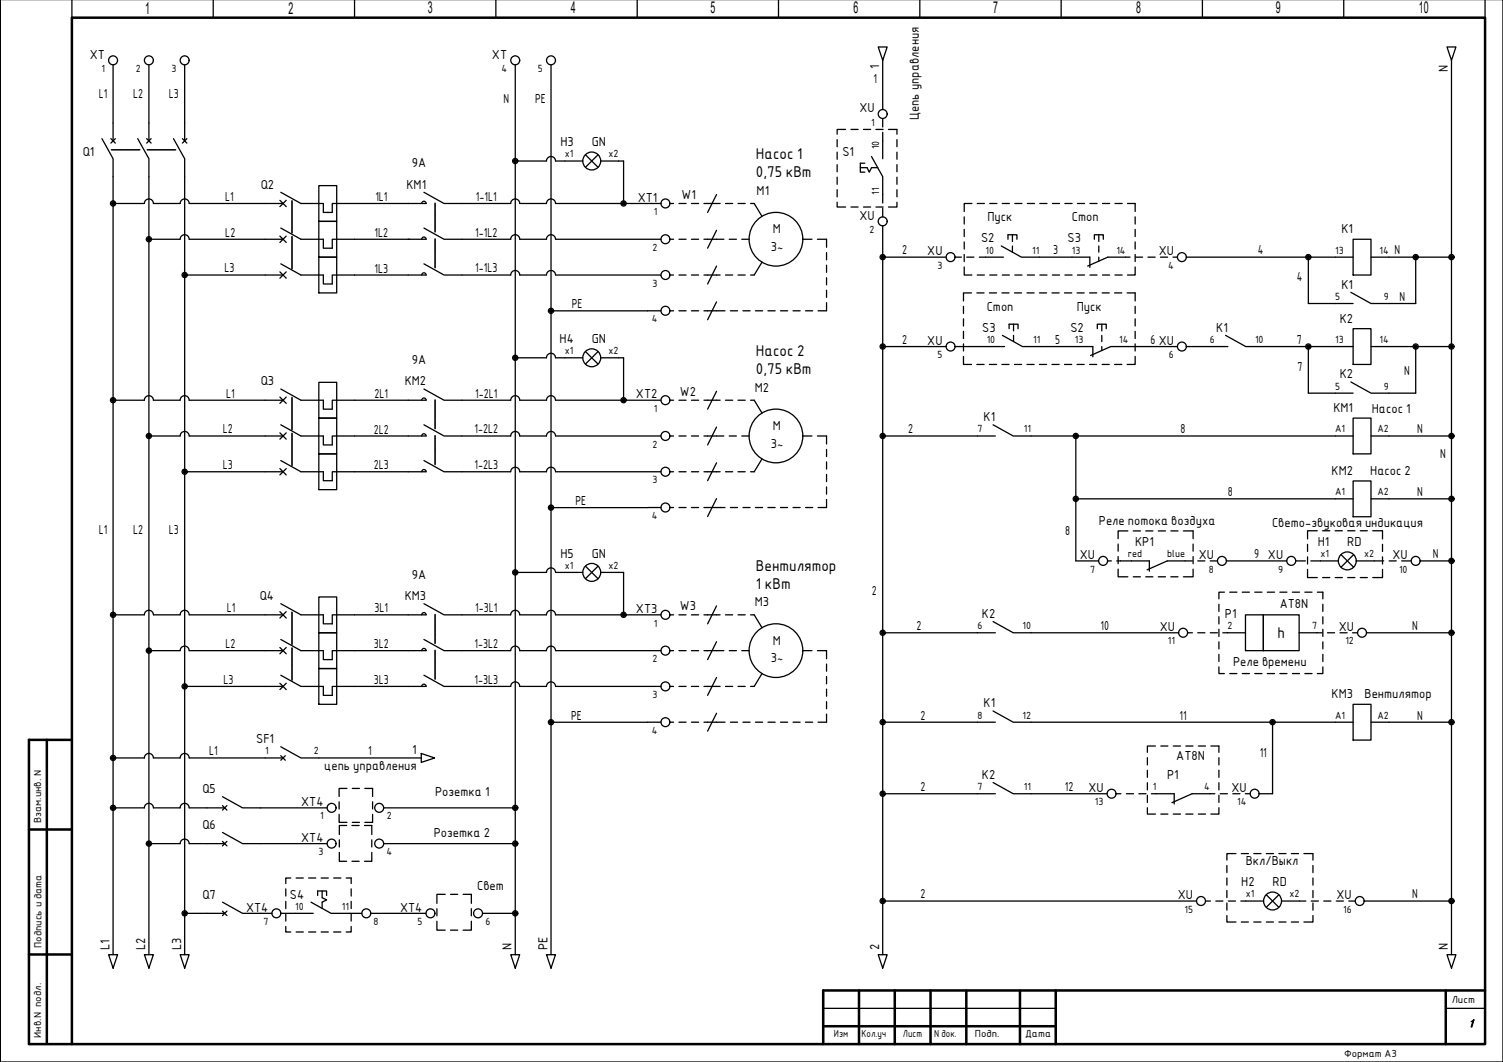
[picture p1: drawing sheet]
<svg xmlns="http://www.w3.org/2000/svg" width="297mm" height="210mm" viewBox="0 0 297 210" stroke-linecap="round" stroke-linejoin="round" font-family="sans-serif">
<!-- layer: 0 -->
<path d="M14.2 0v3.5M42.1 0v3.5M70.1 0v3.5M98 0v3.5M125.9 0v3.5M153.9 0v3.5M181.8 0v3.5M209.7 0v3.5M237.6 0v3.5M265.6 0v3.5M293.5 0v3.5" fill="none" stroke="#000" stroke-width=".25"/>
<!-- layer: 100 -->
<g fill="none" stroke="#000" stroke-width=".5">
<path d="M9.3 146.2v60.1M14.2 146.2h-8.5v60.1M5.7 163.9h8.5M5.7 188.7h8.5M169.8 195.8v10.6M176.8 195.8v10.6M183.9 195.8v10.6M191 195.8v10.6M201.6 195.8v10.6M208.6 195.8v10.6M285.7 195.8v10.6M293.5 195.8h-130.8v10.6"/>
<path d="M5.7 206.4h287.8v-202.9h-279.3v202.9M162.7 202.8h45.9"/>
</g>
<path d="M162.7 199.3h45.9M285.7 199.3h7.8" fill="none" stroke="#000" stroke-width=".25"/>
<!-- layer: SYMS -->
<g fill="none" stroke="#000" stroke-width=".25">
<path d="M297 -.1v210h-296.9v-210M173.6 9.3h1.7l-.8 2.6zM286 9.3h1.7l-.8 2.6zM20.1 27.4l2.2 4v3.5M21.9 27.4l.9 .9M22.3 24.3v3.5M22.8 27.4l-.9 .9M27.2 27.4l2.2 4v3.5M29 27.4l.9 .9M29.4 24.3v3.5M29.9 27.4l-.9 .9M34.3 27.4l2.2 4v3.5"/>
<path d="M36.1 27.4l.8 .9M36.5 24.3v3.5M36.9 27.4l-.8 .9M55.3 39.6l1.3 1.2M55.5 38l4 2.2h4.4v1.8h1.8v-1.8h4.4M56.6 39.6l-1.3 1.2M63 36.7h3.5v7.1h-3.5zM83.8 38l4 2.2h3.5M111.6 31.8h3.6M115.7 30.6l2.5 2.5M118.2 30.6l-2.5 2.5M118.7 31.8h3.6"/>
<path d="M141.6 38.5l-1.8 3.5M165.4 40v.9h1.7M165.4 27.6v1.4M165.4 30.1v1.4M165.4 32.5v1.5M165.4 35v1.4M165.4 37.5v1.4M167.1 25.6h-1.7v.9M168.2 25.6h1.4M170 33.1h1.4l.4 .9 .4-.9h1.3M170.7 25.6h1.4M170.9 32.3h-.9v1.7h.9"/>
<path d="M172.2 30.9l2.3 4v3.6M173.1 25.6h1.4M174.5 27.8v3.6M175.6 25.6h1.7v.9M177.3 40v.9h-1.7M177.3 27.6v1.4M177.3 30.1v1.4M177.3 32.5v1.5M177.3 35v1.4M177.3 37.5v1.4M52.4 40.2h3.5M52.4 47.3h3.5"/>
<path d="M52.4 54.4h3.5M55.3 46.7l1.3 1.2M55.3 53.7l1.3 1.3M55.5 45.1l4 2.2h4.4v1.8h1.8v-1.8h4.4M55.5 52.1l4 2.3h4.4v1.7h1.8v-1.7h4.4M56.6 46.7l-1.3 1.2M56.6 53.7l-1.3 1.3M63 43.8h3.5v7h-3.5zM63 50.8h3.5v7.1h-3.5zM83.3 40.2a.44 .44 0 0 1 .5-.4 .44 .44 0 0 1 .4 .4h-3.5M83.3 47.3a.44 .44 0 0 1 .5-.5 .44 .44 0 0 1 .4 .5h-3.5M83.3 54.4a.44 .44 0 0 1 .5-.5 .44 .44 0 0 1 .4 .5h-3.5"/>
<path d="M83.8 45.1l4 2.2h3.5M83.8 52.1l4 2.3h3.5M139.8 40.2h1.8M139.8 47.3h1.8M139.8 54.4h1.8M141.6 45.5l-1.8 3.6M141.6 52.6l-1.8 3.5M141.6 59.7l-1.8 3.5M168.2 40.9h1.4M170.7 40.9h1.4M173.1 40.9h1.4M190.6 52.8v1.6h1.5"/>
<path d="M190.6 42.9v1.4M190.6 45.3v1.5M190.6 47.8v1.4M190.6 50.3v1.4M192 57.9h-1.6v1.6M192.1 40.2h-1.5v1.6M193.1 57.9h1.4M193.1 40.2h1.4M193.1 54.4h1.4M194.8 50.8h3.5M195.5 57.9h1.5M195.6 40.2h1.4"/>
<path d="M195.6 54.4h1.4M197.9 48.6l4 2.2h3.5M198 57.9h1.4M198.1 40.2h1.4M198.1 54.4h1.4M199.2 47.3v-.9h1.8v.9M200.1 46.4v1.3M200.1 48.6v1.2M200.5 57.9h1.4M200.6 40.2h1.4M200.6 54.4h1.4M203 57.9h1.4"/>
<path d="M203 40.2h1.4M203 54.4h1.4M205.4 57.9h1.4M205.5 40.2h1.4M205.5 54.4h1.4M207.9 57.9h1.4M208 40.2h1.4M208 54.4h1.4M210.4 57.9h1.4M210.5 40.2h1.4M210.5 54.4h1.4M211.9 50.8h3.5v2"/>
<path d="M212.9 57.9h1.4M212.9 40.2h1.4M212.9 54.4h1.4M215.3 57.9h1.4M215.4 40.2h1.4M215.4 54.4h1.4M216.3 47.3v-.9h1.7v.9M217.2 46.4v1.3M217.2 48.6v1.2M217.2 50.8v.8M217.8 57.9h1.4M217.9 40.2h1.4"/>
<path d="M217.9 54.4h1.4M220.3 57.9h1.4M220.4 40.2h1.4M220.4 54.4h1.4M222.5 50.8h-3.6l-3.9 1.8M222.8 57.9h1.5v1.6M222.8 40.2h1.5v1.6M224.3 52.8v1.6h-1.5M224.3 42.9v1.4M224.3 45.3v1.5M224.3 47.8v1.4M224.3 50.3v1.4"/>
<path d="M263.9 50.8h3.5M263.9 60h3.5M267 57.8l4 2.2h3.5M267.4 47.3h3.6v7.1h-3.6zM271 50.8h3.5M52.4 79.1h3.5M55.3 78.5l1.3 1.2M55.5 76.9l4 2.2h4.4v1.8h1.8v-1.8h4.4M56.6 78.5l-1.3 1.2M63 75.6h3.5v7h-3.5zM83.3 79.1a.44 .44 0 0 1 .5-.4 .44 .44 0 0 1 .4 .4h-3.5M83.8 76.9l4 2.2h3.5"/>
<path d="M111.6 70.7h3.6M115.7 69.5l2.5 2.5M118.2 69.5l-2.5 2.5M118.7 70.7h3.6M139.8 79.1h1.8M139.8 61.4h1.8M141.6 77.3l-1.8 3.6M190.4 70.4v1.6h1.6M190.4 60.5v1.5M190.4 63v1.4M190.4 65.5v1.4M190.4 68v1.4"/>
<path d="M193.1 72h1.4M195 68.5h3.5M195.5 72h1.5M198 72h1.4M198.1 66.3l4 2.2h3.5M199.4 65v-.9h1.8v.9M200.3 64.1v1.3M200.3 66.3v1.2M200.5 72h1.4M203 72h1.4M205.4 72h1.4M207.9 72h1.4"/>
<path d="M210.4 72h1.4M212.4 68.5h3.6v2M212.9 72h1.4M215.3 72h1.4M216.9 65v-.9h1.7v.9M217.7 64.1v1.3M217.7 66.3v1.2M217.7 68.5v.8M217.8 72h1.4M220.3 72h1.4M223.1 68.5h-3.6l-4 1.8M224.3 70.4v1.6h-1.5"/>
<path d="M224.3 60.5v1.5M224.3 63v1.4M224.3 65.5v1.4M224.3 68v1.4M239.1 68.5h3.6M242.2 66.3l4 2.2h3.5M263.9 68.5h3.5M263.9 77.7h3.5M267 75.5l4 2.2h3.5M267.4 65h3.6v7h-3.6zM271 68.5h3.5M52.4 86.2h3.5"/>
<path d="M52.4 93.2h3.5M55.3 85.5l1.3 1.3M55.3 92.6l1.3 1.3M55.5 84l4 2.2h4.4v1.7h1.8v-1.7h4.4M55.5 91l4 2.2h4.4v1.8h1.8v-1.8h4.4M56.6 85.5l-1.3 1.3M56.6 92.6l-1.3 1.3M63 82.6h3.5v7.1h-3.5zM63 89.7h3.5v7.1h-3.5zM83.3 86.2a.44 .44 0 0 1 .5-.5 .44 .44 0 0 1 .4 .5h-3.5M83.3 93.2a.44 .44 0 0 1 .5-.4 .44 .44 0 0 1 .4 .4h-3.5M83.8 84l4 2.2h3.5"/>
<path d="M83.8 91l4 2.2h3.5M139.8 86.2h1.8M139.8 93.2h1.8M141.6 84.4l-1.8 3.5M141.6 91.5l-1.8 3.5M141.6 98.5l-1.8 3.6M193.2 86.2h3.5M196.3 84l3.9 2.2h3.6M263.9 86.2h3.5M263.9 98.6h3.5M267.4 82.6h3.6v7.1h-3.6zM267.4 95.1h3.6v7h-3.6z"/>
<path d="M271 86.2h3.5M271 98.6h3.5M55.5 119.3l4 2.2h4.4v1.8h1.8v-1.8h4.4M63 118h3.5v7.1h-3.5zM83.8 119.3l4 2.2h3.5M111.6 113.1h3.6M115.7 111.9l2.5 2.5M118.2 111.9l-2.5 2.5M118.7 113.1h3.6M139.8 100.3h1.8M141.6 119.8l-1.8 3.5M221 112.5v1.5h1.9"/>
<path d="M221 107.5v1.4M221 110v1.4M222.9 104.9h-1.9v1.6M223.6 110.9h3.5v2M224 114h1.4M224 104.9h1.4M226.4 114h1.5M226.4 104.9h1.5M228.9 114h1.4M228.9 104.9h1.4M231.4 114h1.4M231.4 104.9h1.4"/>
<path d="M233.9 104.9h1.9v1.6M234.2 110.9h-3.5l-4 1.7M235.8 112.5v1.5h-1.9M235.8 107.5v1.4M235.8 110v1.4M240.9 119.4v1.4M242 117h-1.1v1.4M243 117h1.5M245.5 117h1.4M248 117h1.4M250.5 117h1.4M252.9 117h1.4"/>
<path d="M255.4 117h1.4M257.9 117h1.4M258.4 112.5v1.7h1.9M258.4 107.6v1.4M258.4 110.1v1.4M260.3 104.9h-1.9v1.6M260.4 117h1v1.4M261 110.9h3.5M261.4 114.2h1.4M261.4 104.9h1.4M261.4 119.4v1.4M263.9 114.2h1.4"/>
<path d="M263.9 104.9h1.4M265 109.6l2.5 2.5M266.3 114.2h1.5M266.3 104.9h1.5M267.5 109.6l-2.5 2.5M268 110.9h3.6M268.8 114.2h1.4M268.8 104.9h1.4M271.3 104.9h1.9v1.6M273.2 112.5v1.7h-1.9M273.2 107.6v1.4M273.2 110.1v1.4"/>
<path d="M52.4 121.5h3.5M52.4 128.6h3.5M52.4 135.7h3.5M55.3 120.9l1.3 1.3M55.3 128l1.3 1.2M55.3 135l1.3 1.3M55.5 126.4l4 2.2h4.4v1.8h1.8v-1.8h4.4M55.5 133.5l4 2.2h4.4v1.7h1.8v-1.7h4.4M56.6 120.9l-1.3 1.3M56.6 128l-1.3 1.2M56.6 135l-1.3 1.3M63 125.1h3.5v7h-3.5z"/>
<path d="M63 132.1h3.5v7.1h-3.5zM80.7 121.5h3.5M83.3 121.5a.44 .44 0 0 1 .5-.4 .44 .44 0 0 1 .4 .4M83.3 128.6a.44 .44 0 0 1 .5-.4 .44 .44 0 0 1 .4 .4h-3.5M83.3 135.7a.44 .44 0 0 1 .5-.5 .44 .44 0 0 1 .4 .5h-3.5M83.8 126.4l4 2.2h3.5M83.8 133.5l4 2.2h3.5M139.8 121.5h1.8M139.8 128.6h1.8M139.8 135.7h1.8M141.6 126.8l-1.8 3.6M141.6 133.9l-1.8 3.5"/>
<path d="M193.2 125.1h3.5M196.3 122.9l3.9 2.2h3.6M240.9 131.8v1.3h1.1M240.9 121.9v1.4M240.9 124.4v1.4M240.9 126.9v1.4M240.9 129.3v1.4M242.6 125.1h3.5M243 133.1h1.5M245.5 133.1h1.4M246.1 121.5h3.6v7.1h-3.6zM248 133.1h1.4"/>
<path d="M249.7 121.5h7v7.1h-7zM250.5 133.1h1.4M252.9 133.1h1.4M255.4 133.1h1.4M256.7 125.1h3.6M257.9 133.1h1.4M261.4 131.8v1.3h-1M261.4 121.9v1.4M261.4 124.4v1.4M261.4 126.9v1.4M261.4 129.3v1.4M267.4 139.2h3.6v7.1h-3.6z"/>
<path d="M40.9 159.7h3.5M44 157.5l3.9 2.2h3.6M44 159.2l.8 .9M44.8 159.2l-.8 .9M52.4 149.8h3.5M55.5 147.6l4 2.2h3.5M55.5 149.4l.9 .9M56.4 149.4l-.9 .9M67 158.5v1.4M68.6 155.8h-1.6v1.6M69.6 155.8h1.4M72.1 155.8h1.5v1.6"/>
<path d="M73.6 158.5v1.4M83.3 148.9l2.6 .9-2.6 .9zM139.8 142.7h1.8M141.6 141l-1.8 3.5M193.2 142.7h3.5M193.2 156.9h3.5M196.3 140.5l3.9 2.2h3.6M196.3 154.7l3.9 2.2h3.6M226.8 159.7v1.2h1.5M226.8 149.8v1.4M226.8 152.2v1.4M226.8 154.7v1.4"/>
<path d="M226.8 157.2v1.4M228.3 147.5h-1.5v1.2M228.5 156.9h3.6v2M229.4 147.5h1.4M231.9 147.5h1.4M234.4 147.5h1.4M236.8 147.5h1.4M239.1 156.9h-3.5l-4 1.7M239.3 147.5h1.6v1.2M240.9 159.7v1.2h-1.6M240.9 149.8v1.4M240.9 152.2v1.4"/>
<path d="M240.9 154.7v1.4M240.9 157.2v1.4M263.9 142.7h3.5M271 142.7h3.5M40.9 166.7h3.5M44 164.5l3.9 2.2h3.6M44 178.3l3.9 2.2h3.6M44 166.3l.8 .9M44.8 166.3l-.8 .9M56.5 175.7v1.4M56.5 178.2v1.4M57.5 173.5h-1v1.1"/>
<path d="M58.5 173.5h1.4M61 173.5h1.4M61.5 178.3l3.9 2.2h3.6M62.8 177v-.9h1.7v.9M63.5 173.5h1.4M63.7 176.1v1.3l.8 .5-.8 .4v1.2M65.9 173.5h1.5M67 161v1.5h1.6M67.1 168.5v1.7h1.4M67.1 166v1.4M68.4 173.5h1v1.1M68.5 163.2h-1.4v1.7"/>
<path d="M69.4 175.7v1.4M69.4 178.2v1.4M69.6 170.2h1.4M69.6 163.2h1.4M69.6 162.5h1.4M72 163.2h1.5v1.7M73.5 168.5v1.7h-1.5M73.5 166v1.4M73.6 161v1.5h-1.5M86.3 179.6v1.4M88 176.8h-1.7v1.7M89 176.8h1.5"/>
<path d="M91.5 176.8h1.7v1.7M93.2 179.6v1.4M229.4 160.9h1.4M231.9 160.9h1.4M234.4 160.9h1.4M236.8 160.9h1.4M242.5 171.1v1.4M242.5 173.5v1.4M242.5 176v1.4M242.5 178.5v1.4M244.3 168.7h-1.8v1.3M245.3 168.7h1.4"/>
<path d="M246.2 178.1h3.5M247.8 168.7h1.4M250.2 176.8l2.5 2.5M250.3 168.7h1.4M252.7 176.8l-2.5 2.5M252.7 168.7h1.5M253.3 178.1h3.5M255.2 168.7h1.4M257.7 168.7h1.8v1.3M259.5 171.1v1.4M259.5 173.5v1.4M259.5 176v1.4"/>
<path d="M259.5 178.5v1.4M21.5 188.7h1.7l-.9 2.7zM28.5 188.7h1.8l-.9 2.7zM35.6 188.7h1.8l-.9 2.7zM40.9 180.5h3.5M44 180.1l.8 .9M44.8 180.1l-.8 .9M56.5 183.1v1.1h1M56.5 180.6v1.4M58.4 180.5h3.5M58.5 184.2h1.4M61 184.2h1.4"/>
<path d="M63.5 184.2h1.4M65.9 184.2h1.5M69.4 183.1v1.1h-1M69.4 180.6v1.4M86.3 182.1v1.7h1.7M89 183.8h1.5M93.2 182.1v1.7h-1.7M100.9 188.7h1.8l-.9 2.7zM108 188.7h1.8l-.9 2.7zM173.6 188.7h1.7l-.8 2.7zM242.5 181v1.2h1.8M245.3 182.2h1.4"/>
<path d="M247.8 182.2h1.4M250.3 182.2h1.4M252.7 182.2h1.5M255.2 182.2h1.4M259.5 181v1.2h-1.8M286 188.7h1.7l-.8 2.7z"/>
<circle cx="22.3" cy="11.9" r=".88"/>
<circle cx="29.4" cy="11.9" r=".88"/>
<circle cx="36.5" cy="11.9" r=".88"/>
<circle cx="101.8" cy="11.9" r=".88"/>
<circle cx="108.9" cy="11.9" r=".88"/>
<circle cx="101.8" cy="31.8" r=".51"/>
<circle cx="101.8" cy="31.8" r=".31"/>
<circle cx="101.8" cy="31.8" r=".15"/>
<circle cx="116.9" cy="31.8" r="1.77"/>
<circle cx="174.4" cy="22.5" r=".88"/>
<circle cx="22.3" cy="40.2" r=".51"/>
<circle cx="22.3" cy="40.2" r=".31"/>
<circle cx="22.3" cy="40.2" r=".15"/>
<circle cx="29.4" cy="47.3" r=".51"/>
<circle cx="29.4" cy="47.3" r=".31"/>
<circle cx="29.4" cy="47.3" r=".15"/>
<circle cx="36.5" cy="54.4" r=".51"/>
<circle cx="36.5" cy="54.4" r=".31"/>
<circle cx="36.5" cy="54.4" r=".15"/>
<circle cx="123.2" cy="40.2" r=".51"/>
<circle cx="123.2" cy="40.2" r=".31"/>
<circle cx="123.2" cy="40.2" r=".15"/>
<circle cx="131.5" cy="47.3" r=".88"/>
<circle cx="131.5" cy="40.2" r=".88"/>
<circle cx="131.5" cy="54.4" r=".88"/>
<circle cx="153.4" cy="47.3" r="5.3"/>
<circle cx="174.4" cy="43.7" r=".88"/>
<circle cx="174.4" cy="50.8" r=".51"/>
<circle cx="174.4" cy="50.8" r=".31"/>
<circle cx="174.4" cy="50.8" r=".15"/>
<circle cx="187.9" cy="50.8" r=".88"/>
<circle cx="233.6" cy="50.8" r=".88"/>
<circle cx="258.6" cy="50.8" r=".51"/>
<circle cx="258.6" cy="50.8" r=".31"/>
<circle cx="258.6" cy="50.8" r=".15"/>
<circle cx="279.8" cy="50.8" r=".51"/>
<circle cx="279.8" cy="50.8" r=".31"/>
<circle cx="279.8" cy="50.8" r=".15"/>
<circle cx="286.9" cy="50.8" r=".51"/>
<circle cx="286.9" cy="50.8" r=".31"/>
<circle cx="286.9" cy="50.8" r=".15"/>
<circle cx="22.3" cy="79.1" r=".51"/>
<circle cx="22.3" cy="79.1" r=".31"/>
<circle cx="22.3" cy="79.1" r=".15"/>
<circle cx="101.8" cy="70.7" r=".51"/>
<circle cx="101.8" cy="70.7" r=".31"/>
<circle cx="101.8" cy="70.7" r=".15"/>
<circle cx="108.9" cy="61.4" r=".51"/>
<circle cx="108.9" cy="61.4" r=".31"/>
<circle cx="108.9" cy="61.4" r=".15"/>
<circle cx="116.9" cy="70.7" r="1.77"/>
<circle cx="123.2" cy="79.1" r=".51"/>
<circle cx="123.2" cy="79.1" r=".31"/>
<circle cx="123.2" cy="79.1" r=".15"/>
<circle cx="131.5" cy="79.1" r=".88"/>
<circle cx="131.5" cy="61.4" r=".88"/>
<circle cx="174.4" cy="68.5" r=".51"/>
<circle cx="174.4" cy="68.5" r=".31"/>
<circle cx="174.4" cy="68.5" r=".15"/>
<circle cx="187.9" cy="68.5" r=".88"/>
<circle cx="233.6" cy="68.5" r=".88"/>
<circle cx="258.6" cy="68.5" r=".51"/>
<circle cx="258.6" cy="68.5" r=".31"/>
<circle cx="258.6" cy="68.5" r=".15"/>
<circle cx="279.8" cy="68.5" r=".51"/>
<circle cx="279.8" cy="68.5" r=".31"/>
<circle cx="279.8" cy="68.5" r=".15"/>
<circle cx="286.9" cy="68.5" r=".51"/>
<circle cx="286.9" cy="68.5" r=".31"/>
<circle cx="286.9" cy="68.5" r=".15"/>
<circle cx="29.4" cy="86.2" r=".51"/>
<circle cx="29.4" cy="86.2" r=".31"/>
<circle cx="29.4" cy="86.2" r=".15"/>
<circle cx="36.5" cy="93.2" r=".51"/>
<circle cx="36.5" cy="93.2" r=".31"/>
<circle cx="36.5" cy="93.2" r=".15"/>
<circle cx="131.5" cy="93.2" r=".88"/>
<circle cx="131.5" cy="86.2" r=".88"/>
<circle cx="153.4" cy="86.2" r="5.3"/>
<circle cx="174.4" cy="86.2" r=".51"/>
<circle cx="174.4" cy="86.2" r=".31"/>
<circle cx="174.4" cy="86.2" r=".15"/>
<circle cx="212.6" cy="98.6" r=".51"/>
<circle cx="212.6" cy="86.2" r=".51"/>
<circle cx="212.6" cy="86.2" r=".31"/>
<circle cx="212.6" cy="98.6" r=".31"/>
<circle cx="212.6" cy="98.6" r=".15"/>
<circle cx="212.6" cy="86.2" r=".15"/>
<circle cx="286.9" cy="98.6" r=".51"/>
<circle cx="286.9" cy="86.2" r=".51"/>
<circle cx="286.9" cy="86.2" r=".31"/>
<circle cx="286.9" cy="98.6" r=".31"/>
<circle cx="286.9" cy="98.6" r=".15"/>
<circle cx="286.9" cy="86.2" r=".15"/>
<circle cx="101.8" cy="113.1" r=".51"/>
<circle cx="101.8" cy="113.1" r=".31"/>
<circle cx="101.8" cy="113.1" r=".15"/>
<circle cx="108.9" cy="100.3" r=".51"/>
<circle cx="108.9" cy="100.3" r=".31"/>
<circle cx="108.9" cy="100.3" r=".15"/>
<circle cx="116.9" cy="113.1" r="1.77"/>
<circle cx="131.5" cy="100.3" r=".88"/>
<circle cx="218" cy="110.9" r=".88"/>
<circle cx="241.5" cy="110.9" r=".88"/>
<circle cx="255.2" cy="110.9" r=".88"/>
<circle cx="266.3" cy="110.9" r="1.77"/>
<circle cx="279.8" cy="110.9" r=".88"/>
<circle cx="286.9" cy="110.9" r=".51"/>
<circle cx="286.9" cy="110.9" r=".31"/>
<circle cx="286.9" cy="110.9" r=".15"/>
<circle cx="22.3" cy="121.5" r=".51"/>
<circle cx="22.3" cy="121.5" r=".31"/>
<circle cx="22.3" cy="121.5" r=".15"/>
<circle cx="29.4" cy="128.6" r=".51"/>
<circle cx="29.4" cy="128.6" r=".31"/>
<circle cx="29.4" cy="128.6" r=".15"/>
<circle cx="36.5" cy="135.7" r=".51"/>
<circle cx="36.5" cy="135.7" r=".31"/>
<circle cx="36.5" cy="135.7" r=".15"/>
<circle cx="123.2" cy="121.5" r=".51"/>
<circle cx="123.2" cy="121.5" r=".31"/>
<circle cx="123.2" cy="121.5" r=".15"/>
<circle cx="131.5" cy="135.7" r=".88"/>
<circle cx="131.5" cy="128.6" r=".88"/>
<circle cx="131.5" cy="121.5" r=".88"/>
<circle cx="153.4" cy="128.6" r="5.3"/>
<circle cx="174.4" cy="125.1" r=".51"/>
<circle cx="174.4" cy="125.1" r=".31"/>
<circle cx="174.4" cy="125.1" r=".15"/>
<circle cx="233.8" cy="125.1" r=".88"/>
<circle cx="269.2" cy="125.1" r=".88"/>
<circle cx="286.9" cy="125.1" r=".51"/>
<circle cx="286.9" cy="125.1" r=".31"/>
<circle cx="286.9" cy="125.1" r=".15"/>
<circle cx="22.3" cy="159.7" r=".51"/>
<circle cx="22.3" cy="149.8" r=".51"/>
<circle cx="22.3" cy="159.7" r=".31"/>
<circle cx="22.3" cy="149.8" r=".31"/>
<circle cx="22.3" cy="149.8" r=".15"/>
<circle cx="22.3" cy="159.7" r=".15"/>
<circle cx="65.5" cy="159.7" r=".88"/>
<circle cx="74.9" cy="159.7" r=".88"/>
<circle cx="101.8" cy="159.7" r=".51"/>
<circle cx="101.8" cy="159.7" r=".31"/>
<circle cx="101.8" cy="159.7" r=".15"/>
<circle cx="108.9" cy="142.7" r=".51"/>
<circle cx="108.9" cy="142.7" r=".31"/>
<circle cx="108.9" cy="142.7" r=".15"/>
<circle cx="131.5" cy="142.7" r=".88"/>
<circle cx="174.4" cy="156.9" r=".51"/>
<circle cx="174.4" cy="142.7" r=".51"/>
<circle cx="174.4" cy="156.9" r=".31"/>
<circle cx="174.4" cy="142.7" r=".31"/>
<circle cx="174.4" cy="142.7" r=".15"/>
<circle cx="174.4" cy="156.9" r=".15"/>
<circle cx="219.7" cy="156.9" r=".88"/>
<circle cx="248" cy="156.9" r=".88"/>
<circle cx="251.5" cy="142.7" r=".51"/>
<circle cx="251.5" cy="142.7" r=".31"/>
<circle cx="251.5" cy="142.7" r=".15"/>
<circle cx="286.9" cy="142.7" r=".51"/>
<circle cx="286.9" cy="142.7" r=".31"/>
<circle cx="286.9" cy="142.7" r=".15"/>
<circle cx="29.4" cy="166.7" r=".51"/>
<circle cx="29.4" cy="166.7" r=".31"/>
<circle cx="29.4" cy="166.7" r=".15"/>
<circle cx="65.5" cy="166.7" r=".88"/>
<circle cx="74.9" cy="166.7" r=".88"/>
<circle cx="101.8" cy="166.7" r=".51"/>
<circle cx="101.8" cy="166.7" r=".31"/>
<circle cx="101.8" cy="166.7" r=".15"/>
<circle cx="174.4" cy="178.1" r=".51"/>
<circle cx="174.4" cy="178.1" r=".31"/>
<circle cx="174.4" cy="178.1" r=".15"/>
<circle cx="237.4" cy="178.1" r=".88"/>
<circle cx="251.5" cy="178.1" r="1.77"/>
<circle cx="268.7" cy="178.1" r=".88"/>
<circle cx="286.9" cy="178.1" r=".51"/>
<circle cx="286.9" cy="178.1" r=".31"/>
<circle cx="286.9" cy="178.1" r=".15"/>
<circle cx="36.5" cy="180.5" r=".51"/>
<circle cx="36.5" cy="180.5" r=".31"/>
<circle cx="36.5" cy="180.5" r=".15"/>
<circle cx="54.6" cy="180.5" r=".88"/>
<circle cx="72.4" cy="180.5" r=".88"/>
<circle cx="85.1" cy="180.5" r=".88"/>
<circle cx="94.5" cy="180.5" r=".88"/>
<circle cx="101.8" cy="180.5" r=".51"/>
<circle cx="101.8" cy="180.5" r=".31"/>
<circle cx="101.8" cy="180.5" r=".15"/>
</g>
<!-- layer: TITLE -->
<path d="M290.7 201.9l.6-.4-.4 1.5M291.1 201.8l-.3 1.2M291.2 201.7l-.3 .2M291.3 201.5l-.6 1.5" fill="none" stroke="#000" stroke-width=".25"/>
<!-- layer: WIRES -->
<g fill="none" stroke="#000" stroke-width=".25">
<path d="M22.3 12.8v11.5M29.4 12.8v11.5M36.5 12.8v11.5M101.8 12.8v175.9M108.9 12.8v175.9M174.5 11.9v9.8M286.9 11.9v176.8M22.3 34.9v153.8M29.4 34.9v153.8M36.5 34.9v153.8M101.8 31.8h6.2a.89 .89 0 0 1 .9-.9 .89 .89 0 0 1 .9 .9h1.8M122.3 31.8h.9v8.4"/>
<path d="M174.5 23.4v1.7M174.5 26.2v1.6M174.5 38.5v1.6M22.3 40.2h6.2a.89 .89 0 0 1 .9-.9 .89 .89 0 0 1 .9 .9h5.3a.89 .89 0 0 1 .9-.9 .89 .89 0 0 1 .9 .9h15M29.4 47.3h6.2a.89 .89 0 0 1 .9-.9 .89 .89 0 0 1 .9 .9h15M36.5 54.4h15.9M70.1 40.2h10.7M70.1 47.3h10.8M70.1 54.4h10.6M91.3 54.4h9.6a.89 .89 0 0 1 .9-.9 .89 .89 0 0 1 .9 .9h5.3a.89 .89 0 0 1 .9-.9 .89 .89 0 0 1 .9 .9h20.8M91.3 47.3h9.6a.89 .89 0 0 1 .9-.9 .89 .89 0 0 1 .9 .9h5.3a.89 .89 0 0 1 .9-.9 .89 .89 0 0 1 .9 .9h20.8M91.3 40.2h9.6a.89 .89 0 0 1 .9-.9 .89 .89 0 0 1 .9 .9h5.3a.89 .89 0 0 1 .9-.9 .89 .89 0 0 1 .9 .9h20.8"/>
<path d="M132.4 40.2h.7M132.4 47.3h.7M132.4 54.4h.7M134.2 40.2h1.4M134.2 47.3h1.4M134.2 54.4h1.4M136.6 40.2h1.5M136.6 47.3h1.5M136.6 54.4h1.5M139.1 40.2h.7M139.1 47.3h.7M139.1 54.4h.7"/>
<path d="M141.6 40.2h.7M141.6 47.3h1.5M141.6 54.4h.7M143.4 40.2h1.4M143.4 54.4h1.4M144.1 47.3h1.4M145.9 40.2h1.4M145.9 54.4h1.4M146.6 47.3h1.5M148.3 40.2h.8l1.5 2.6M150.6 51.8l-1.5 2.6h-.8M158.7 47.3h1.8"/>
<path d="M161.5 47.3h1.9v1.6M163.4 49.9v1.5M163.4 52.4v1.4M163.4 54.9v1.4M163.4 57.4v1.4M163.4 59.8v1.6h-1.7M174.5 41.2v1.7M174.5 44.6v144.1M174.5 50.8h12.5M188.8 50.8h1.2M191.1 50.8h1.4M193.5 50.8h1.3"/>
<path d="M205.4 50.8h6.5M222.5 50.8h.8M224.4 50.8h1.4M226.9 50.8h1.4M229.3 50.8h1.5M231.8 50.8h.9M234.5 50.8h29.4M258.6 50.8v9.2h5.3M274.5 50.8h12.4M279.8 50.8v9.2h-5.3M22.3 79.1h6.2a.89 .89 0 0 1 .9-.9 .89 .89 0 0 1 .9 .9h5.3a.89 .89 0 0 1 .9-.9 .89 .89 0 0 1 .9 .9h15M70.1 79.1h10.6"/>
<path d="M91.3 79.1h9.6a.89 .89 0 0 1 .9-.9 .89 .89 0 0 1 .9 .9h5.3a.89 .89 0 0 1 .9-.9 .89 .89 0 0 1 .9 .9h20.8M101.8 70.7h6.2a.89 .89 0 0 1 .9-.9 .89 .89 0 0 1 .9 .9h1.8M108.9 61.4h19.1M122.3 70.7h.9v8.4M128 61.4h2.6M132.4 79.1h.7M132.4 61.4h.7M134.2 79.1h1.4M134.2 61.4h1.4M136.6 79.1h1.5M136.6 61.4h1.5M139.1 79.1h.7"/>
<path d="M139.1 61.4h.7M141.6 79.1h.7M141.6 61.4h1.7M143.4 79.1h1.4M144.4 61.4h1.4M145.9 79.1h1.4M146.8 61.4h1.4M148.3 79.1h.8l1.5 2.5M149.3 61.4h1.4M151.8 61.4h1.4M154.2 61.4h1.5M156.7 61.4h1.4"/>
<path d="M159.2 61.4h1.4M174.5 68.5h12.5M188.8 68.5h6.2M205.6 68.5h6.8M223.1 68.5h9.6M234.5 68.5h4.6M249.7 68.5h14.2M258.6 68.5v9.2h5.3M274.5 68.5h12.4M279.8 68.5v9.2h-5.3M29.4 86.2h6.2a.89 .89 0 0 1 .9-.9 .89 .89 0 0 1 .9 .9h15M36.5 93.2h15.9"/>
<path d="M70.1 86.2h10.6M70.1 93.2h10.6M91.3 93.2h9.6a.89 .89 0 0 1 .9-.9 .89 .89 0 0 1 .9 .9h5.3a.89 .89 0 0 1 .9-.9 .89 .89 0 0 1 .9 .9h20.8M91.3 86.2h9.6a.89 .89 0 0 1 .9-.9 .89 .89 0 0 1 .9 .9h5.3a.89 .89 0 0 1 .9-.9 .89 .89 0 0 1 .9 .9h20.8M132.4 86.2h.7M132.4 93.2h.7M134.2 86.2h1.4M134.2 93.2h1.4M136.6 86.2h1.5M136.6 93.2h1.5M139.1 86.2h.7M139.1 93.2h.7"/>
<path d="M141.6 86.2h1.5M141.6 93.2h.7M143.4 93.2h1.4M144.1 86.2h1.4M145.9 93.2h1.4M146.6 86.2h1.5M150.6 90.7l-1.5 2.5h-.8M158.7 86.2h1.8M161.5 86.2h1.9v1.6M163.4 88.8v1.4M163.4 91.3v1.4M163.4 93.8v1.4"/>
<path d="M163.4 96.2v1.5M163.4 98.7v1.6h-1.7M174.5 86.2h18.7M203.8 86.2h60.1M212.6 86.2v24.7h4.5M212.6 98.6h51.3M274.5 86.2h12.4M274.5 98.6h12.4M101.8 113.1h6.2a.89 .89 0 0 1 .9-.9 .89 .89 0 0 1 .9 .9h1.8M108.9 100.3h19.1M122.3 113.1h.9v8.4M128 100.3h2.6"/>
<path d="M132.4 100.3h.7M134.2 100.3h1.4M136.6 100.3h1.5M139.1 100.3h.7M141.6 100.3h1.7M144.4 100.3h1.4M146.8 100.3h1.4M149.3 100.3h1.4M151.8 100.3h1.4M154.2 100.3h1.5M156.7 100.3h1.4M159.2 100.3h1.4"/>
<path d="M218.9 110.9h.7M220.7 110.9h2.9M234.2 110.9h1.4M236.7 110.9h1.4M239.2 110.9h1.4M242.4 110.9h11.9M256.1 110.9h1.9M259.1 110.9h1.9M271.6 110.9h1.9M274.5 110.9h1.4M277 110.9h1.9M280.7 110.9h6.2"/>
<path d="M22.3 121.5h6.2M28.5 121.5a.89 .89 0 0 1 .9-.9 .89 .89 0 0 1 .9 .9M29.4 128.6h6.2a.89 .89 0 0 1 .9-.9 .89 .89 0 0 1 .9 .9h15M30.3 121.5h5.3M35.6 121.5a.89 .89 0 0 1 .9-.9 .89 .89 0 0 1 .9 .9M36.5 135.7h15.9M37.4 121.5h15M70.1 121.5h10.6M70.1 128.6h10.6M70.1 135.7h10.6M91.3 135.7h9.6a.89 .89 0 0 1 .9-.9 .89 .89 0 0 1 .9 .9h5.3a.89 .89 0 0 1 .9-.9 .89 .89 0 0 1 .9 .9h20.8M91.3 128.6h9.6a.89 .89 0 0 1 .9-.9 .89 .89 0 0 1 .9 .9h5.3a.89 .89 0 0 1 .9-.9 .89 .89 0 0 1 .9 .9h20.8"/>
<path d="M91.3 121.5h9.6M100.9 121.5a.89 .89 0 0 1 .9-.9 .89 .89 0 0 1 .9 .9M102.7 121.5h5.3M108 121.5a.89 .89 0 0 1 .9-.9 .89 .89 0 0 1 .9 .9M109.8 121.5h20.8M132.4 121.5h.7M132.4 128.6h.7M132.4 135.7h.7M134.2 121.5h1.4M134.2 128.6h1.4M134.2 135.7h1.4M136.6 121.5h1.5"/>
<path d="M136.6 128.6h1.5M136.6 135.7h1.5M139.1 121.5h.7M139.1 128.6h.7M139.1 135.7h.7M141.6 121.5h.7M141.6 128.6h1.5M141.6 135.7h.7M143.4 121.5h1.4M143.4 135.7h1.4M144.1 128.6h1.4M145.9 121.5h1.4"/>
<path d="M145.9 135.7h1.4M146.6 128.6h1.5M148.3 121.5h.8l1.5 2.6M150.6 133.1l-1.5 2.6h-.8M158.7 128.6h1.8M161.5 128.6h1.9v1.6M163.4 131.2v1.5M163.4 133.7v1.4M163.4 136.2v1.4M163.4 138.7v1.4M174.5 125.1h18.7M203.8 125.1h29.1"/>
<path d="M234.7 125.1h1M236.7 125.1h1.4M239.2 125.1h1.4M241.7 125.1h.9M260.3 125.1h1M262.3 125.1h1.5M264.8 125.1h1.4M267.3 125.1h1M270.1 125.1h16.8M22.3 149.8h6.2a.89 .89 0 0 1 .9-.9 .89 .89 0 0 1 .9 .9h5.3a.89 .89 0 0 1 .9-.9 .89 .89 0 0 1 .9 .9h15M22.3 159.7h6.2a.89 .89 0 0 1 .9-.9 .89 .89 0 0 1 .9 .9h5.3a.89 .89 0 0 1 .9-.9 .89 .89 0 0 1 .9 .9h3.5M51.5 159.7h13.2"/>
<path d="M63 149.8h20.3M75.8 159.7h25.6M130.6 142.7l-21.7 .1M132.4 142.7h.7M134.2 142.7h1.4M136.6 142.7h1.5M139.1 142.7h.7M141.6 142.7h1.7M144.4 142.7h1.4M146.8 142.7h1.4M149.3 142.7h1.4M151.8 142.7h1.4"/>
<path d="M154.2 142.7h1.5M156.7 142.7h1.4M159.2 142.7h1.4M163.4 141.1v1.6h-1.7M174.5 142.7h18.7M174.5 156.9h18.7M203.8 142.7h60.1M203.8 156.9h15M220.6 156.9h.9M222.6 156.9h1.4M225.1 156.9h1.4M227.5 156.9h1"/>
<path d="M239.1 156.9h1M241.2 156.9h1.4M243.6 156.9h1.5M246.1 156.9h1M251.5 142.7v14.2h-2.6M274.5 142.7h12.4M29.4 166.7h6.2a.89 .89 0 0 1 .9-.9 .89 .89 0 0 1 .9 .9h3.5M51.5 166.7h13.2M75.8 166.7h25.6M174.5 178.1h62M238.2 178.1h1M240.3 178.1h1.4"/>
<path d="M242.8 178.1h1.4M245.2 178.1h1M256.8 178.1h1.3M259.1 178.1h1.5M261.6 178.1h1.4M264.1 178.1h1.4M266.6 178.1h1.2M269.6 178.1h17.3M36.5 180.5h4.4M51.5 180.5h2.2M55.5 180.5h2.9M69 180.5h2.5"/>
<path d="M73.3 180.5h10.9M95.4 180.5h6"/>
</g>
<!-- layer: LINK -->
<g fill="none" stroke="#000" stroke-width=".25">
<path d="M22 29.6h.1M22.1 29.6h.2M22.4 29.6h1.9M24.4 29.6h.2M24.7 29.6h.2M24.9 29.6h2M26.9 29.6h.2M27.2 29.6h.2M27.4 29.6h.3M29.1 29.6h.1M29.2 29.6h1.7M30.9 29.6h.2"/>
<path d="M31.2 29.6h.2M31.5 29.6h1.9M33.5 29.6h.2M33.7 29.6h.2M34 29.6h.7M57.7 39.7v1.6M57.7 41.4v.2M57.7 41.6v.3M57.7 41.9v1.9M57.7 43.9v.2M57.7 44.2v.2M57.7 44.4v1.7"/>
<path d="M57.7 46.7v1.4M57.7 48.2v.2M57.7 48.4v.3M57.7 48.7v1.7M57.7 50.4v.2M57.7 50.7v.2M57.7 51v.2M57.7 51.2v1.7M57.7 53v.2M86 40.1v1M86 41.2v.2M86 41.4v.2"/>
<path d="M86 41.7v.2M86 42v1.6M86 43.7v.2M86 44v.2M86 44.2v.2M86 44.5v1.4M86 47.2v.7M86 48v.2M86 48.2v.3M86 48.5v1.9M86 50.5v.2M86 50.8v.2"/>
<path d="M86 51v1.9M57.7 78.5v.1M57.7 78.7v1.9M86 79v1.4M57.7 80.7v.2M57.7 80.9v.2M57.7 81.2v1.9M57.7 83.2v.2M57.7 83.4v.3M57.7 83.7v1.3M57.7 85.6v1.5M57.7 87.2v.2"/>
<path d="M57.7 87.5v.2M57.7 87.7v2M57.7 89.7v.2M57.7 90v.2M57.7 90.2v1.8M86 80.5v.2M86 80.7v.2M86 81v1.9M86 83v.2M86 83.2v.3M86 83.5v1.3M86 86.1v.8"/>
<path d="M86 87v.2M86 87.3v.2M86 87.5v.2M86 87.8v1.7M86 89.5v.2M86 89.8v.2M86 90v.3M86 90.3v1.5M57.7 121v.2M57.7 121.2v1.7M57.7 123v.2M57.7 123.2v.2"/>
<path d="M57.7 123.5v.2M57.7 123.7v1.7M57.7 125.5v.2M57.7 125.7v.2M57.7 126v.2M57.7 126.3v1.1M57.7 128v1.7M57.7 129.8v.2M57.7 130v.2M57.7 130.3v1.9M57.7 132.3v.2M57.7 132.5v.3"/>
<path d="M57.7 132.8v1.7M86 121.4v1.6M86 123v.2M86 123.3v.2M86 123.5v2M86 125.5v.2M86 125.8v.2M86 126.1v1.1M86 128.5v1M86 129.6v.2M86 129.8v.2M86 130.1v.2"/>
<path d="M86 130.3v1.7M86 132.1v.2M86 132.3v.2M86 132.6v1.7"/>
</g>
<g font-size="3.2">
<text x="28.7" y="2.7">1</text>
<text x="57" y="2.7">2</text>
<text x="84.6" y="2.6">3</text>
<text x="112.8" y="2.6">4</text>
<text x="140.4" y="2.6">5</text>
<text x="168.7" y="2.6">6</text>
<text x="196.3" y="2.6">7</text>
<text x="224.6" y="2.6">8</text>
<text x="252.1" y="2.6">9</text>
<text x="280.4" y="2.6">10</text>
</g>
<g font-size="3">
<text x="149.4" y="31.5">Насос 1</text>
<text x="149.4" y="35">0,75 кВт</text>
<text x="149.4" y="70.4">Насос 2</text>
<text x="149.4" y="73.9">0,75 кВт</text>
<text x="149.4" y="112.8">Вентилятор</text>
<text x="149.4" y="116.4">1 кВт</text>
<text x="252.5" y="126.1">h</text>
</g>
<g font-size="2.5">
<text x="17.8" y="11.6">XT</text>
<text x="97.2" y="11.6">XT</text>
<text x="172.6" y="16.4">1</text>
<text x="173.7" y="13.7" transform="rotate(-90 173.7 13.7)">1</text>
<text x="286.1" y="14.2" transform="rotate(-90 286.1 14.2)">N</text>
<text x="19.5" y="19.4">L1</text>
<text x="26.3" y="19.4">L2</text>
<text x="33.4" y="19.4">L3</text>
<text x="99.5" y="20.3">N</text>
<text x="105.8" y="20.3">PE</text>
<text x="169.9" y="22.2">XU</text>
<text x="181.6" y="23.7" transform="rotate(-90 181.6 23.7)">Цепь управления</text>
<text x="110.8" y="28.9">H3</text>
<text x="117" y="28.9">GN</text>
<text x="16.3" y="30.8">Q1</text>
<text x="81.4" y="33.1">9A</text>
<text x="166.5" y="30.8">S1</text>
<text x="44.5" y="39.7">L1</text>
<text x="51.5" y="37.3">Q2</text>
<text x="74.2" y="39.7">1L1</text>
<text x="80.3" y="37.3">KM1</text>
<text x="94.1" y="39.7">1-1L1</text>
<text x="126" y="39.9">XT1</text>
<text x="134.7" y="39.3">W1</text>
<text x="149.5" y="38.5">M1</text>
<text x="44.5" y="46.8">L2</text>
<text x="74" y="46.8">1L2</text>
<text x="93.9" y="46.8">1-1L2</text>
<text x="152.7" y="46.1">M</text>
<text x="169.9" y="43.4">XU</text>
<text x="193.9" y="47.9">S2</text>
<text x="195.1" y="43.8">Пуск</text>
<text x="211" y="47.9">S3</text>
<text x="211.9" y="43.8">Стоп</text>
<text x="265.1" y="46.1">K1</text>
<text x="44.4" y="53.8">L3</text>
<text x="74" y="53.9">1L3</text>
<text x="93.9" y="53.8">1-1L3</text>
<text x="152.4" y="49.6">3~</text>
<text x="178.3" y="50.3">2</text>
<text x="183.3" y="50.5">XU</text>
<text x="208.1" y="50.3">3</text>
<text x="229" y="50.5">XU</text>
<text x="248.6" y="50.3">4</text>
<text x="275.6" y="50.3">N</text>
<text x="256.3" y="55.6">4</text>
<text x="265.1" y="57.1">K1</text>
<text x="276.6" y="59.5">N</text>
<text x="113" y="60.9">PE</text>
<text x="194.1" y="65.6">S3</text>
<text x="195" y="61.4">Стоп</text>
<text x="211.6" y="65.6">S2</text>
<text x="212.8" y="61.4">Пуск</text>
<text x="240.4" y="65.6">K1</text>
<text x="264.8" y="63.8">K2</text>
<text x="81.4" y="71.9">9A</text>
<text x="110.6" y="67.8">H4</text>
<text x="117" y="67.8">GN</text>
<text x="178.3" y="68">2</text>
<text x="183.3" y="68.1">XU</text>
<text x="208.5" y="68">5</text>
<text x="227.4" y="68">6 XU</text>
<text x="256.3" y="68">7</text>
<text x="51.5" y="76.2">Q3</text>
<text x="80" y="76.2">KM2</text>
<text x="149.2" y="77.4">M2</text>
<text x="256.5" y="73.3">7</text>
<text x="264.8" y="74.8">K2</text>
<text x="277.5" y="74">N</text>
<text x="44.7" y="78.6">L1</text>
<text x="74" y="78.6">2L1</text>
<text x="93.9" y="78.6">1-2L1</text>
<text x="125.7" y="78.8">XT2</text>
<text x="134.4" y="78.2">W2</text>
<text x="194.4" y="83.3">K1</text>
<text x="263.5" y="81.5">KM1</text>
<text x="271.1" y="81.5">Насос 1</text>
<text x="44" y="85.6">L2</text>
<text x="73.9" y="85.7">2L2</text>
<text x="93.8" y="85.6">1-2L2</text>
<text x="152.4" y="88.5">3~</text>
<text x="152.7" y="85">M</text>
<text x="179.5" y="85.6">2</text>
<text x="233.3" y="85.6">8</text>
<text x="280.1" y="85.6">N</text>
<text x="44" y="92.7">L3</text>
<text x="73.9" y="92.8">2L3</text>
<text x="93.8" y="92.7">1-2L3</text>
<text x="263.2" y="93.9">KM2</text>
<text x="270.8" y="93.9">Насос 2</text>
<text x="284.6" y="90.6">N</text>
<text x="113.7" y="99.8">PE</text>
<text x="242.7" y="98.1">8</text>
<text x="280.1" y="98.1">N</text>
<text x="19.5" y="105.6">L1</text>
<text x="26.3" y="105.6">L2</text>
<text x="33.4" y="105.6">L3</text>
<text x="210.5" y="105.8">8</text>
<text x="217.2" y="103.8">Реле потока воздуха</text>
<text x="224.3" y="107.9">KP1</text>
<text x="251.4" y="104.1">Свето-звуковая индикация</text>
<text x="260.4" y="107.9">H1</text>
<text x="266.3" y="107.9">RD</text>
<text x="110.8" y="110.2">H5</text>
<text x="117" y="110.2">GN</text>
<text x="213.4" y="110.5">XU</text>
<text x="236.9" y="110.5">XU</text>
<text x="247.8" y="110.3">9</text>
<text x="250.6" y="110.5">XU</text>
<text x="275.2" y="110.5">XU</text>
<text x="283.2" y="110.3">N</text>
<text x="51.3" y="118.6">Q4</text>
<text x="80" y="118.6">KM3</text>
<text x="81.4" y="114.4">9A</text>
<text x="149.2" y="119.8">M3</text>
<text x="172.3" y="117.6">2</text>
<text x="44.8" y="121">L1</text>
<text x="74" y="121">3L1</text>
<text x="93.9" y="121">1-3L1</text>
<text x="125.7" y="121.2">XT3</text>
<text x="134.4" y="120.6">W3</text>
<text x="181.1" y="124.5">2</text>
<text x="194.1" y="122.1">K2</text>
<text x="217.5" y="124.5">10</text>
<text x="229.2" y="124.7">XU</text>
<text x="242.1" y="122.1">P1</text>
<text x="252.9" y="120.2">AT8N</text>
<text x="264.6" y="124.7">XU</text>
<text x="279.1" y="124.5">N</text>
<text x="44.5" y="128.1">L2</text>
<text x="73.9" y="128.1">3L2</text>
<text x="93.8" y="128.1">1-3L2</text>
<text x="152.4" y="130.9">3~</text>
<text x="152.7" y="127.4">M</text>
<text x="243.7" y="131.6">Реле времени</text>
<text x="44.2" y="135.1">L3</text>
<text x="73.9" y="135.2">3L3</text>
<text x="93.8" y="135.1">1-3L3</text>
<text x="112.9" y="142.2">PE</text>
<text x="181.9" y="142.2">2</text>
<text x="194.4" y="139.8">K1</text>
<text x="233.1" y="142.2">11</text>
<text x="263.2" y="138.1">KM3</text>
<text x="269.7" y="138.1">Вентилятор</text>
<text x="280.1" y="142.2">N</text>
<text x="41.4" y="149.3">L1</text>
<text x="50.6" y="146.9">SF1</text>
<text x="72.8" y="149.3">1</text>
<text x="81.5" y="149.1">1</text>
<text x="249" y="149.7">11</text>
<text x="64.1" y="152.3">цепь управления</text>
<text x="194.1" y="154">K2</text>
<text x="230.6" y="154">P1</text>
<text x="232.5" y="150.2">AT8N</text>
<text x="40" y="156.8">Q5</text>
<text x="59.5" y="159.3">XT4</text>
<text x="86" y="157.2">Розетка 1</text>
<text x="181.9" y="156.4">2</text>
<text x="210.4" y="156.4">12</text>
<text x="215.1" y="156.5">XU</text>
<text x="243.4" y="156.5">XU</text>
<text x="40" y="163.8">Q6</text>
<text x="59.5" y="166.4">XT4</text>
<text x="85.7" y="165.4">Розетка 2</text>
<text x="246.2" y="171">Вкл/Выкл</text>
<text x="40" y="177.6">Q7</text>
<text x="57.3" y="177.6">S4</text>
<text x="94.3" y="175.9">Свет</text>
<text x="181.9" y="177.6">2</text>
<text x="232.8" y="177.7">XU</text>
<text x="245.3" y="175.2">H2</text>
<text x="251.5" y="175.2">RD</text>
<text x="264.1" y="177.7">XU</text>
<text x="279.1" y="177.6">N</text>
<text x="48.6" y="180.2">XT4</text>
<text x="79.1" y="180.2">XT4</text>
<text x="21.6" y="187.8" transform="rotate(-90 21.6 187.8)">L1</text>
<text x="28.7" y="187.8" transform="rotate(-90 28.7 187.8)">L2</text>
<text x="35.8" y="187.8" transform="rotate(-90 35.8 187.8)">L3</text>
<text x="101.1" y="187.8" transform="rotate(-90 101.1 187.8)">N</text>
<text x="108.2" y="187.8" transform="rotate(-90 108.2 187.8)">PE</text>
<text x="173.7" y="187.8" transform="rotate(-90 173.7 187.8)">2</text>
<text x="286.1" y="187.8" transform="rotate(-90 286.1 187.8)">N</text>
</g>
<g font-size="2">
<text x="20.1" y="14.2">1</text>
<text x="26.8" y="14.2">2</text>
<text x="33.9" y="14.2">3</text>
<text x="99.1" y="14.2">4</text>
<text x="106.3" y="14.2">5</text>
<text x="172.2" y="24.8">1</text>
<text x="173.7" y="29.5" transform="rotate(-90 173.7 29.5)">10</text>
<text x="111.6" y="31.1">x1</text>
<text x="120.3" y="31.1">x2</text>
<text x="173.7" y="38.5" transform="rotate(-90 173.7 38.5)">11</text>
<text x="129.2" y="42.5">1</text>
<text x="171.9" y="46.1">2</text>
<text x="128.9" y="49.6">2</text>
<text x="185.3" y="53.1">3</text>
<text x="194.8" y="50.1">10</text>
<text x="204" y="50.1">11</text>
<text x="211.9" y="50.1">13</text>
<text x="220.6" y="50.1">14</text>
<text x="230.9" y="53.1">4</text>
<text x="263.9" y="50.1">13</text>
<text x="272.6" y="50.1">14</text>
<text x="128.9" y="56.7">3</text>
<text x="263.9" y="59.3">5</text>
<text x="273.5" y="59.3">9</text>
<text x="128.8" y="63.7">4</text>
<text x="111.6" y="70">x1</text>
<text x="120.3" y="70">x2</text>
<text x="185.3" y="70.8">5</text>
<text x="195" y="67.8">10</text>
<text x="204.2" y="67.8">11</text>
<text x="212.4" y="67.8">13</text>
<text x="221.2" y="67.8">14</text>
<text x="231" y="70.8">6</text>
<text x="239.1" y="67.8">6</text>
<text x="248" y="67.8">10</text>
<text x="263.9" y="67.8">13</text>
<text x="272.6" y="67.8">14</text>
<text x="263.9" y="77">5</text>
<text x="273.5" y="77">9</text>
<text x="129.2" y="81.4">1</text>
<text x="128.9" y="88.5">2</text>
<text x="193.2" y="85.5">7</text>
<text x="202.4" y="85.5">11</text>
<text x="263.9" y="85.5">A1</text>
<text x="272.2" y="85.5">A2</text>
<text x="128.9" y="95.5">3</text>
<text x="263.9" y="97.9">A1</text>
<text x="272.2" y="97.9">A2</text>
<text x="128.8" y="102.6">4</text>
<text x="111.6" y="112.4">x1</text>
<text x="120.3" y="112.4">x2</text>
<text x="215.4" y="113.2">7</text>
<text x="222.9" y="110.2">red</text>
<text x="230.7" y="110.2">blue</text>
<text x="238.9" y="113.2">8</text>
<text x="252.6" y="113.2">9</text>
<text x="261" y="110.2">x1</text>
<text x="269.6" y="110.2">x2</text>
<text x="276.5" y="113.2">10</text>
<text x="129.2" y="123.8">1</text>
<text x="193.2" y="124.4">6</text>
<text x="202.1" y="124.4">10</text>
<text x="242.6" y="124.4">2</text>
<text x="259.3" y="124.4">7</text>
<text x="128.9" y="130.9">2</text>
<text x="230.8" y="127.4">11</text>
<text x="265.9" y="127.4">12</text>
<text x="128.9" y="138">3</text>
<text x="193.2" y="142">8</text>
<text x="202.1" y="142">12</text>
<text x="263.9" y="142">A1</text>
<text x="272.2" y="142">A2</text>
<text x="52.4" y="149.1">1</text>
<text x="62" y="149.1">2</text>
<text x="128.8" y="145">4</text>
<text x="63.2" y="162">1</text>
<text x="76.5" y="162">2</text>
<text x="193.2" y="156.2">7</text>
<text x="202.4" y="156.2">11</text>
<text x="216.4" y="159.2">13</text>
<text x="227.8" y="156.2">1</text>
<text x="238" y="156.2">4</text>
<text x="244.5" y="159.2">14</text>
<text x="63" y="169">3</text>
<text x="76.4" y="169">4</text>
<text x="58.4" y="179.8">10</text>
<text x="67.5" y="179.8">11</text>
<text x="246.2" y="177.4">x1</text>
<text x="254.8" y="177.4">x2</text>
<text x="52.1" y="182.8">7</text>
<text x="73.8" y="182.8">8</text>
<text x="82.5" y="182.8">5</text>
<text x="96" y="182.8">6</text>
<text x="234.1" y="180.4">15</text>
<text x="265.4" y="180.4">16</text>
</g>
<g font-size="1.9">
<text x="8.2" y="162.7" transform="rotate(-90 8.2 162.7)">Взам.инв. N</text>
<text x="8.2" y="187.4" transform="rotate(-90 8.2 187.4)">Подпись и дата</text>
<text x="286.9" y="198.1">Лист</text>
<text x="8.1" y="205.1" transform="rotate(-90 8.1 205.1)">Инв.N подл.</text>
<text x="164.8" y="205">Изм</text>
<text x="170.3" y="205">Кол.уч</text>
<text x="178.5" y="205">Лист</text>
<text x="184.6" y="204.9">N док.</text>
<text x="192.7" y="205">Подп.</text>
<text x="202.6" y="204.9">Дата</text>
<text x="265.6" y="208.9">Формат А3</text>
</g>
</svg>
